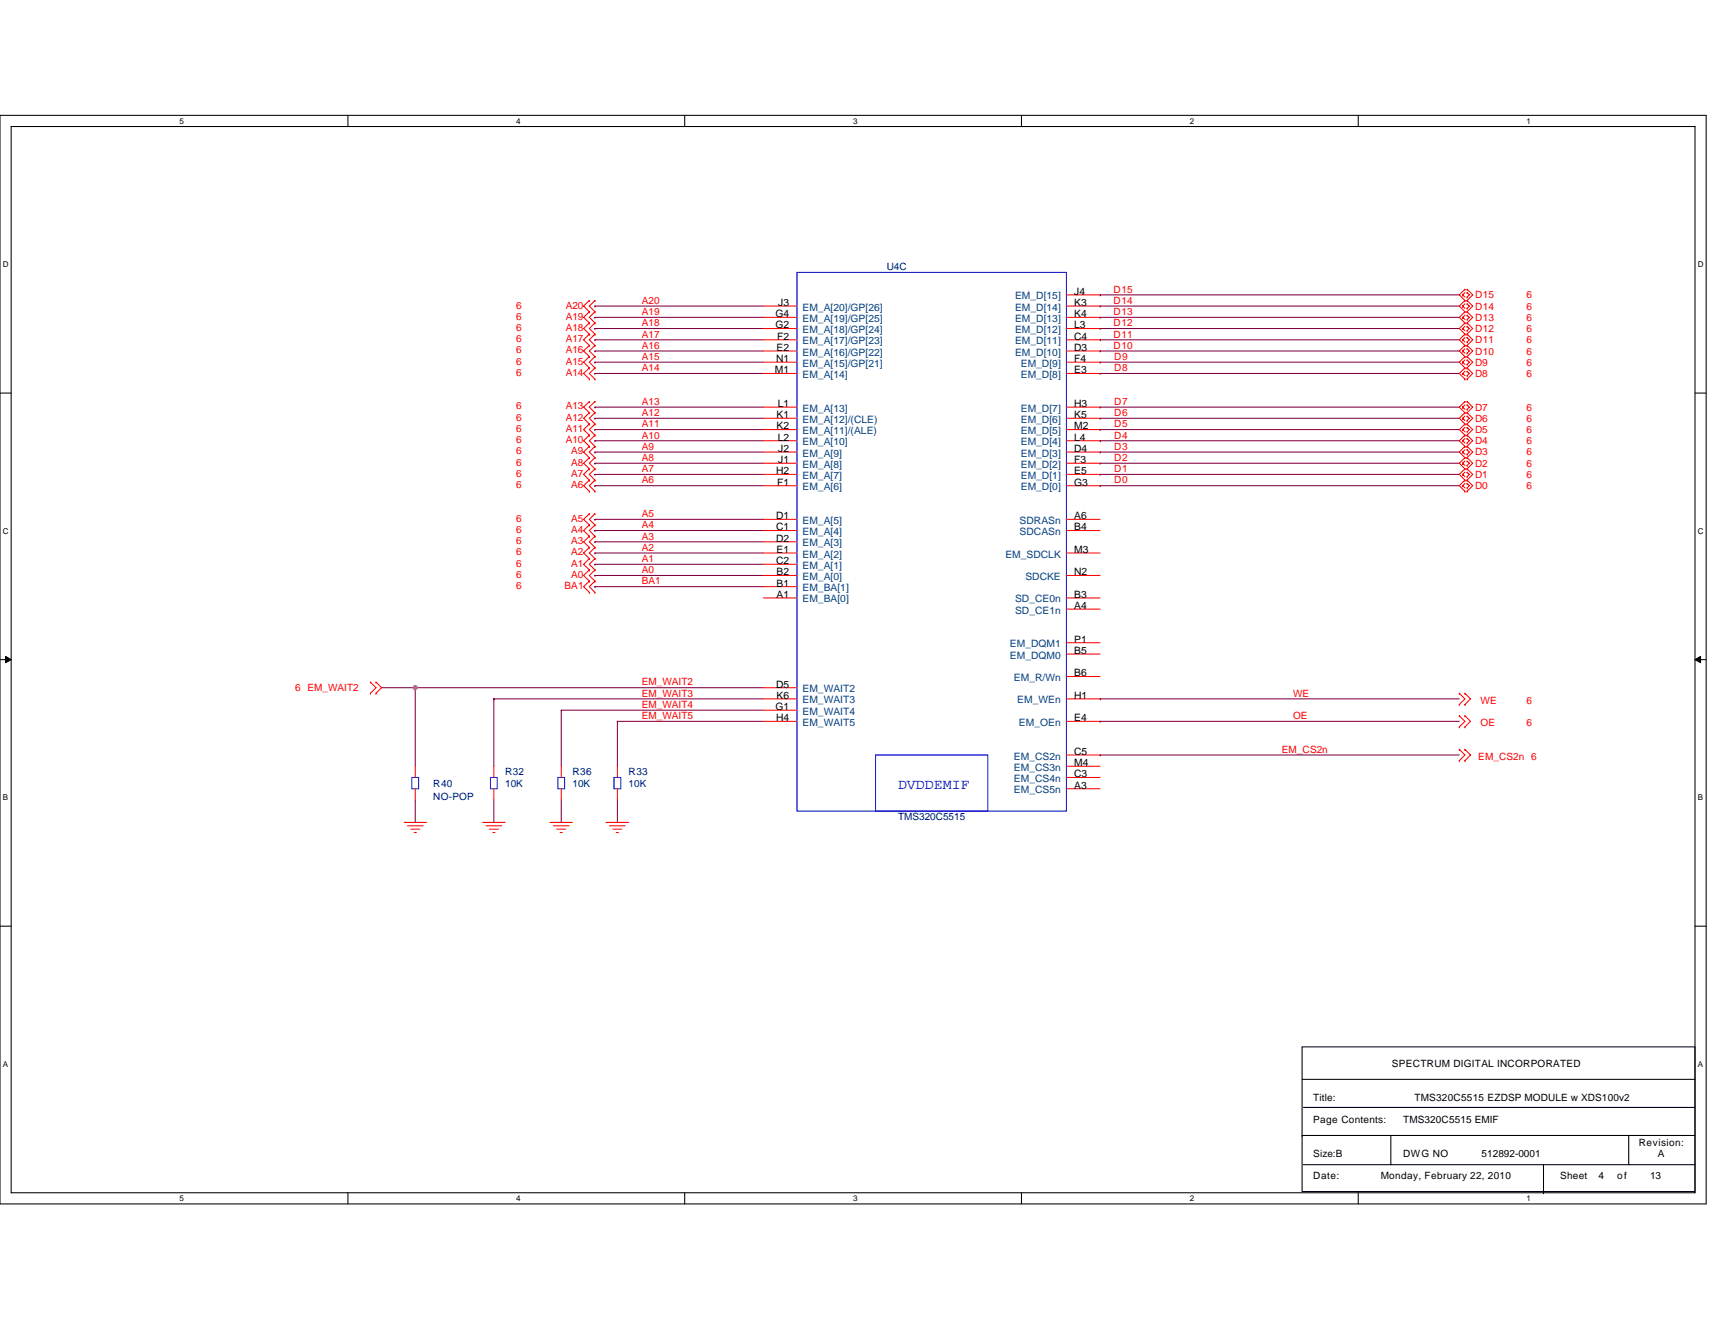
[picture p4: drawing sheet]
<svg xmlns="http://www.w3.org/2000/svg" width="279mm" height="216mm" viewBox="0 0 279 216" stroke-linecap="round" stroke-linejoin="round" font-family="sans-serif">
<path d="M0 18.8h278v177.4h-278zM1.8 20.6h274.3v173.8h-274.3z" fill="none" stroke="#000" stroke-width=".17"/>
<g fill="#fff">
<path d="M29.3 19h.7v1.4h-.7z"/>
<path d="M29.3 194.5h.7v1.5h-.7z"/>
</g>
<path d="M56.7 18.8v1.8M56.7 194.4v1.8" fill="none" stroke="#000" stroke-width=".17"/>
<g fill="#fff">
<path d="M84.1 19h.7v1.4h-.7z"/>
<path d="M84.1 194.5h.7v1.5h-.7z"/>
</g>
<path d="M111.5 18.8v1.8M111.5 194.4v1.8" fill="none" stroke="#000" stroke-width=".17"/>
<g fill="#fff">
<path d="M139 19h.7v1.4h-.7z"/>
<path d="M139 194.5h.7v1.5h-.7z"/>
</g>
<path d="M166.4 18.8v1.8M166.4 194.4v1.8" fill="none" stroke="#000" stroke-width=".17"/>
<g fill="#fff">
<path d="M193.8 19h.8v1.4h-.8z"/>
<path d="M193.8 194.5h.8v1.5h-.8z"/>
</g>
<path d="M221.3 18.8v1.8M221.3 194.4v1.8" fill="none" stroke="#000" stroke-width=".17"/>
<g fill="#fff">
<path d="M248.7 19h.7v1.4h-.7z"/>
<path d="M248.7 194.5h.7v1.5h-.7z"/>
<path d="M.5 42.3h.9v1.5h-.9z"/>
<path d="M276.6 42.3h1v1.5h-1z"/>
<path d="M.5 85.8h.9v1.4h-.9z"/>
<path d="M276.6 85.8h1v1.4h-1z"/>
</g>
<path d="M0 64.1h1.8M276.1 64.1h1.9" fill="none" stroke="#000" stroke-width=".17"/>
<g fill="#fff">
<path d="M.5 129.2h.8v1.5h-.8z"/>
<path d="M276.6 129.2h.9v1.5h-.9z"/>
</g>
<path d="M0 107.5h1.8M276.1 107.5h1.9" fill="none" stroke="#000" stroke-width=".17"/>
<path d="M.9 107l.9 .5-.9 .5zM276.1 107.5l1-.5v1z" fill="#000" stroke="#000" stroke-width=".16"/>
<g fill="#fff">
<path d="M.5 172.6h.8v1.5h-.8z"/>
<path d="M276.6 172.6h.9v1.5h-.9z"/>
</g>
<path d="M0 150.9h1.8M276.1 150.9h1.9M212.1 170.6h64v23.6h-64zM212.1 175.9h64M212.1 185h.1M212.1 185h64M212.3 189.8h63.8M212.3 180.4h63.8M226.6 185v4.8M251.5 194.4h.1M251.5 189.8v4.6M265.3 185v4.8" fill="none" stroke="#000" stroke-width=".17"/>
<g fill="none" stroke="#800040" stroke-width=".17">
<path d="M96.9 59h.1M96.9 55.4h.1M96.9 53.5h.1M96.9 57.2h.1M96.9 51.7h.1M96.9 49.9h.1M96.9 51.7h27.5M96.9 49.9h27.5M96.9 57.2h27.5M96.9 53.5h27.5M96.9 55.4h27.5M96.9 59h27.5"/>
<path d="M179.2 48h.1M179.2 51.7h.1M179.2 49.9h.1M179.2 57.2h.1M179.2 53.5h.1M179.2 55.4h.1M179.2 59h.1M179.2 48h58.5M179.2 51.7h58.5M179.2 49.9h58.5M179.2 57.2h58.5M179.2 53.5h58.5"/>
<path d="M179.2 55.4h58.5M179.2 59h58.5M96.9 60.9h.1M96.9 71.8h.1M96.9 66.3h.1M96.9 73.7h.1M96.9 77.3h.1M96.9 70h.1M96.9 75.5h.1M96.9 68.2h.1M96.9 79.1h.1M96.9 60.9h27.5"/>
<path d="M96.9 66.3h27.5M96.9 79.1h27.5M96.9 75.5h27.5M96.9 71.8h27.5M96.9 68.2h27.5M96.9 77.3h27.5M96.9 73.7h27.5M96.9 70h27.5M179.2 60.9h.1M179.2 66.3h.1M179.2 79.1h.1M179.2 75.5h.1"/>
<path d="M179.2 71.8h.1M179.2 68.2h.1M179.2 77.3h.1M179.2 73.7h.1M179.2 70h.1M179.2 60.9h58.5M179.2 66.3h58.5M179.2 79.1h58.5M179.2 75.5h58.5M179.2 71.8h58.5M179.2 68.2h58.5M179.2 77.3h58.5"/>
<path d="M179.2 73.7h58.5M179.2 70h58.5M96.9 90.1h.1M96.9 84.6h.1M96.9 93.8h.1M96.9 86.4h.1M96.9 88.3h.1M96.9 91.9h.1M96.9 95.6h.1M96.9 90.1h27.5M96.9 84.6h27.5M96.9 93.8h27.5"/>
<path d="M96.9 86.4h27.5M96.9 88.3h27.5M96.9 91.9h27.5M96.9 95.6h27.5M62.2 112.1h5.4M67.6 112.1v12.8M67.6 112.1h.1M67.6 112.1h56.8M80.5 113.9v11M80.5 113.9h.1M80.5 113.9h43.9M91.4 115.7h.1"/>
<path d="M91.4 115.7v9.2M91.4 115.7h33M100.6 117.5h.1M100.6 117.5v7.4M100.6 117.5h23.8M179.2 113.9h.1M179.2 117.5h.1M179.2 117.5h58.5M179.2 113.9h58.5M67.6 130.3v3.7M80.5 130.3v3.7M91.4 130.3v3.7"/>
<path d="M100.6 130.3v3.7M179.2 123h.1M179.2 123h58.5"/>
</g>
<g fill="none" stroke="#f00" stroke-width=".17">
<path d="M96 59.9h.1M96 58.1h.1M96 56.3h.1M96 54.4h.1M96 52.6h.1M96 50.8h.1M96 49h.1M96 59.9l-.9 1 .9 .9M96 58.1l-.9 .9 .9 .9M96 56.3l-.9 .9 .9 .9M96 54.4l-.9 1 .9 .9M96 52.6l-.9 .9 .9 .9"/>
<path d="M96 50.8l-.9 .9 .9 .9M96 49l-.9 .9 .9 .9M96.9 59.9h.1M96.9 58.1h.1M96.9 56.3h.1M96.9 54.4h.1M96.9 52.6h.1M96.9 50.8h.1M96.9 49h.1M96.9 59.9l-.9 1 .9 .9M96.9 58.1l-.9 .9 .9 .9M96.9 56.3l-.9 .9 .9 .9"/>
<path d="M96.9 54.4l-.9 1 .9 .9M96.9 52.6l-.9 .9 .9 .9M96.9 50.8l-.9 .9 .9 .9M96.9 49l-.9 .9 .9 .9M124.4 59h5.4M124.4 57.2h5.4M124.4 55.4h5.4M124.4 53.5h5.4M124.4 51.7h5.4M124.4 49.9h5.4M173.7 59h5.5M173.7 57.2h5.5"/>
<path d="M173.7 55.4h5.5M173.7 53.5h5.5M173.7 51.7h5.5M173.7 49.9h5.5M173.7 48h5.5M238.3 59h.1M238.3 57.2h.1M238.3 55.4h.1M238.3 53.5h.1M238.3 51.7h.1M238.3 49.9h.1M238.3 48h.1"/>
<path d="M238.3 59l.4 .4M238.3 57.2l.4 .4M238.3 55.4l.4 .3M238.3 53.5l.4 .4M238.3 51.7l.4 .4M238.3 49.9l.4 .3M238.3 48l.4 .4M238.7 59.9h.1M238.7 58.1h.1M238.7 56.3h.1M238.7 54.4h.1M238.7 52.6h.1"/>
<path d="M238.7 50.8h.1M238.7 49h.1M238.7 47.1h.1M238.7 59.9l-1 1 1 .9M238.7 58.1l-1 .9 1 .9M238.7 58.7l-.4 .3M238.7 56.3l-1 .9 1 .9M238.7 56.8l-.4 .4M238.7 54.4l-1 1 1 .9M238.7 55l-.4 .4M238.7 52.6l-1 .9 1 .9M238.7 53.2l-.4 .3"/>
<path d="M238.7 50.8l-1 .9 1 .9M238.7 51.4l-.4 .3M238.7 49l-1 .9 1 .9M238.7 49.5l-.4 .4M238.7 47.1l-1 .9 1 1M238.7 47.7l-.4 .3M239 59.9h.1M239 58.1h.1M239 58.7h.1M239 59.4h.1M239 56.3h.1M239 56.8h.1"/>
<path d="M239 57.6h.1M239 54.4h.1M239 55h.1M239 55.7h.1M239 52.6h.1M239 53.2h.1M239 53.9h.1M239 50.8h.1M239 51.4h.1M239 52.1h.1M239 49h.1M239 49.5h.1"/>
<path d="M239 50.2h.1M239 47.1h.1M239 47.7h.1M239 48.4h.1M239 59.9l.9 1-.9 .9M239 58.1l.9 .9-.9 .9M239 58.7l.4 .3-.4 .4M239 56.3l.9 .9-.9 .9M239 56.8l.4 .4-.4 .4M239 54.4l.9 1-.9 .9M239 55l.4 .4-.4 .3M239 52.6l.9 .9-.9 .9"/>
<path d="M239 53.2l.4 .3-.4 .4M239 50.8l.9 .9-.9 .9M239 51.4l.4 .3-.4 .4M239 49l.9 .9-.9 .9M239 49.5l.4 .4-.4 .3M239 47.1l.9 .9-.9 1M239 47.7l.4 .3-.4 .4M96 61.8h.1M96 70.9h.1M96 72.7h.1M96 65.4h.1M96 67.2h.1"/>
<path d="M96 76.4h.1M96 78.2h.1M96 74.6h.1M96 69.1h.1M96 70.9l-.9 .9 .9 .9M96 65.4l-.9 .9 .9 .9M96 76.4l-.9 .9 .9 .9M96 74.6l-.9 .9 .9 .9M96 72.7l-.9 1 .9 .9M96 69.1l-.9 .9 .9 .9M96 67.2l-.9 1 .9 .9M96 78.2l-.9 .9 .9 1"/>
<path d="M96.9 61.8h.1M96.9 70.9h.1M96.9 72.7h.1M96.9 65.4h.1M96.9 67.2h.1M96.9 76.4h.1M96.9 78.2h.1M96.9 74.6h.1M96.9 69.1h.1M96.9 70.9l-.9 .9 .9 .9M96.9 65.4l-.9 .9 .9 .9M96.9 76.4l-.9 .9 .9 .9"/>
<path d="M96.9 74.6l-.9 .9 .9 .9M96.9 72.7l-.9 1 .9 .9M96.9 69.1l-.9 .9 .9 .9M96.9 67.2l-.9 1 .9 .9M96.9 78.2l-.9 .9 .9 1M124.4 79.1h5.4M124.4 77.3h5.4M124.4 75.5h5.4M124.4 73.7h5.4M124.4 71.8h5.4M124.4 70h5.4M124.4 68.2h5.4"/>
<path d="M124.4 66.3h5.4M124.4 60.9h5.4M173.7 79.1h5.5M173.7 77.3h5.5M173.7 75.5h5.5M173.7 73.7h5.5M173.7 71.8h5.5M173.7 70h5.5M173.7 68.2h5.5M173.7 66.3h5.5M173.7 60.9h5.5M238.3 60.9h.1"/>
<path d="M238.3 79.1h.1M238.3 77.3h.1M238.3 75.5h.1M238.3 73.7h.1M238.3 71.8h.1M238.3 70h.1M238.3 68.2h.1M238.3 66.3h.1M238.3 60.9l.4 .3M238.3 79.1l.4 .4M238.3 77.3l.4 .4M238.3 75.5l.4 .3"/>
<path d="M238.3 73.7l.4 .3M238.3 71.8l.4 .4M238.3 70l.4 .4M238.3 68.2l.4 .3M238.3 66.3l.4 .4M238.7 61.8h.1M238.7 78.2h.1M238.7 76.4h.1M238.7 74.6h.1M238.7 72.7h.1M238.7 70.9h.1M238.7 69.1h.1"/>
<path d="M238.7 67.2h.1M238.7 65.4h.1M238.7 60.5l-.4 .4M238.7 78.2l-1 .9 1 1M238.7 78.8l-.4 .3M238.7 76.4l-1 .9 1 .9M238.7 76.9l-.4 .4M238.7 74.6l-1 .9 1 .9M238.7 75.1l-.4 .4M238.7 72.7l-1 1 1 .9M238.7 73.3l-.4 .4M238.7 70.9l-1 .9 1 .9"/>
<path d="M238.7 71.5l-.4 .3M238.7 69.1l-1 .9 1 .9M238.7 69.6l-.4 .4M238.7 67.2l-1 1 1 .9M238.7 67.8l-.4 .4M238.7 65.4l-1 .9 1 .9M238.7 66l-.4 .3M239 61.8h.1M239 60.5h.1M239 61.2h.1M239 78.2h.1M239 78.8h.1"/>
<path d="M239 79.5h.1M239 76.4h.1M239 76.9h.1M239 77.7h.1M239 74.6h.1M239 75.1h.1M239 75.8h.1M239 72.7h.1M239 73.3h.1M239 74h.1M239 70.9h.1M239 71.5h.1"/>
<path d="M239 72.2h.1M239 69.1h.1M239 69.6h.1M239 70.4h.1M239 67.2h.1M239 67.8h.1M239 68.5h.1M239 65.4h.1M239 66h.1M239 66.7h.1M239 60.5l.4 .4-.4 .3M239 78.2l.9 .9-.9 1"/>
<path d="M239 78.8l.4 .3-.4 .4M239 76.4l.9 .9-.9 .9M239 76.9l.4 .4-.4 .4M239 74.6l.9 .9-.9 .9M239 75.1l.4 .4-.4 .3M239 72.7l.9 1-.9 .9M239 73.3l.4 .4-.4 .3M239 70.9l.9 .9-.9 .9M239 71.5l.4 .3-.4 .4M239 69.1l.9 .9-.9 .9M239 69.6l.4 .4-.4 .4M239 67.2l.9 1-.9 .9"/>
<path d="M239 67.8l.4 .4-.4 .3M239 65.4l.9 .9-.9 .9M239 66l.4 .3-.4 .4M96 89.2h.1M96 91h.1M96 92.9h.1M96 94.7h.1M96 87.4h.1M96 85.5h.1M96 83.7h.1M96 96.5h.1M96 80.1h.1"/>
<path d="M96 89.2l-.9 .9 .9 .9M96 92.9l-.9 .9 .9 .9M96 91l-.9 .9 .9 1M96 87.4l-.9 .9 .9 .9M96 85.5l-.9 .9 .9 1M96 83.7l-.9 .9 .9 .9M96 94.7l-.9 .9 .9 .9M96.9 89.2h.1M96.9 91h.1M96.9 92.9h.1M96.9 94.7h.1M96.9 87.4h.1"/>
<path d="M96.9 85.5h.1M96.9 83.7h.1M96.9 96.5h.1M96.9 80.1h.1M96.9 89.2l-.9 .9 .9 .9M96.9 92.9l-.9 .9 .9 .9M96.9 91l-.9 .9 .9 1M96.9 87.4l-.9 .9 .9 .9M96.9 85.5l-.9 .9 .9 1M96.9 83.7l-.9 .9 .9 .9M96.9 94.7l-.9 .9 .9 .9M124.4 93.8h5.4"/>
<path d="M124.4 91.9h5.4M124.4 90.1h5.4M124.4 88.3h5.4M124.4 86.4h5.4M124.4 84.6h5.4M124.4 97.4h5.4M124.4 95.6h5.4M173.7 93.8h5.5M173.7 90.1h5.5M173.7 86.4h5.5M173.7 84.6h5.5M173.7 97.4h5.5"/>
<path d="M173.7 99.3h5.5M238.7 80.1h.1M239 80.1h.1M60.3 113h.1M60.3 111.1h.1M60.3 111.1l1 1-1 .9M61.3 111.1h.1M61.3 113h.1M61.3 111.1l.9 1-.9 .9M124.4 113.9h5.4M124.4 117.5h5.4M124.4 115.7h5.4"/>
<path d="M124.4 112.1h5.4M173.7 104.7h5.5M173.7 106.6h5.5M173.7 113.9h5.5M173.7 117.5h5.5M173.7 110.2h5.5M237.7 116.6h.1M237.7 118.4h.1M237.7 113h.1M237.7 114.8h.1M237.7 116.6l1 .9-1 .9M237.7 113l1 .9-1 .9"/>
<path d="M238.7 116.6h.1M238.7 118.4h.1M238.7 113h.1M238.7 114.8h.1M238.7 116.6l.9 .9-.9 .9M238.7 113l.9 .9-.9 .9M65.8 134h3.7M66.4 134.6h2.5M66.9 135.1h1.5M67.5 135.7h.3M67.6 124.9v1.8M67.6 128.5v1.8"/>
<path d="M78.6 134h3.7M79.2 134.6h2.5M79.7 135.1h1.5M80.3 135.7h.3M80.5 124.9v1.8M80.5 128.5v1.8M89.6 134h3.7M90.1 134.6h2.6M90.7 135.1h1.5M91.2 135.7h.4M91.4 124.9v1.8M91.4 128.5v1.8"/>
<path d="M98.7 134h3.7M99.3 134.6h2.6M99.8 135.1h1.5M100.4 135.7h.4M100.6 124.9v1.8M100.6 128.5v1.8M173.7 123h5.5M173.7 124.9h5.5M173.7 128.5h5.5M173.7 126.7h5.5M237.7 122.1h.1M237.7 124h.1"/>
<path d="M237.7 122.1l1 .9-1 1M238.7 122.1h.1M238.7 124h.1M238.7 122.1l.9 .9-.9 1"/>
</g>
<path d="M129.8 44.4h43.9v87.8h-43.9zM67.1 126.7h1.1v1.8h-1.1zM79.9 126.7h1.1v1.8h-1.1zM90.9 126.7h1.1v1.8h-1.1zM100 126.7h1.1v1.8h-1.1zM142.6 123h18.3v9.2h-18.3z" fill="none" stroke="#00f" stroke-width=".17"/>
<circle cx="67.7" cy="112" r=".36" fill="#f0f" stroke="#f0f" stroke-width=".17"/>
<text font-size="2.4" fill="#00f" x="146.3" y="128.5">DVDDEMIF</text>
<g font-size="1.7">
<text x="126.3" y="53.5">G2</text>
<text x="126.3" y="51.7">G4</text>
<text x="126.8" y="49.8">J3</text>
<text x="175" y="53.5">L3</text>
<text x="175" y="51.7">K4</text>
<text x="175" y="49.8">K3</text>
<text x="175" y="48">J4</text>
<text x="126.4" y="59">N1</text>
<text x="126.5" y="57.2">E2</text>
<text x="126.6" y="55.4">F2</text>
<text x="175" y="57.2">D3</text>
<text x="175" y="55.4">C4</text>
<text x="175" y="59">F4</text>
<text x="126.2" y="60.8">M1</text>
<text x="175" y="60.8">E3</text>
<text x="126.5" y="70">K2</text>
<text x="126.5" y="68.1">K1</text>
<text x="126.7" y="71.8">L2</text>
<text x="126.7" y="66.3">L1</text>
<text x="175" y="71.8">L4</text>
<text x="175" y="70">M2</text>
<text x="175" y="68.1">K5</text>
<text x="175" y="66.3">H3</text>
<text x="126.4" y="77.3">H2</text>
<text x="126.8" y="75.5">J1</text>
<text x="126.8" y="73.6">J2</text>
<text x="175" y="77.3">E5</text>
<text x="175" y="75.5">F3</text>
<text x="175" y="73.6">D4</text>
<text x="126.6" y="79.1">F1</text>
<text x="175" y="79.1">G3</text>
<text x="126.4" y="88.3">D2</text>
<text x="126.4" y="86.4">C1</text>
<text x="126.4" y="84.6">D1</text>
<text x="175" y="86.4">B4</text>
<text x="175" y="84.6">A6</text>
<text x="126.4" y="91.9">C2</text>
<text x="126.5" y="93.7">B2</text>
<text x="126.5" y="90.1">E1</text>
<text x="126.5" y="95.6">B1</text>
<text x="175" y="93.7">N2</text>
<text x="175" y="90.1">M3</text>
<text x="126.5" y="97.4">A1</text>
<text x="175" y="97.4">B3</text>
<text x="175" y="99.2">A4</text>
<text x="175" y="104.7">P1</text>
<text x="175" y="106.6">B5</text>
<text x="126.4" y="112">D5</text>
<text x="126.5" y="113.9">K6</text>
<text x="175" y="110.2">B6</text>
<text x="175" y="113.9">H1</text>
<text x="126.3" y="115.7">G1</text>
<text x="126.4" y="117.5">H4</text>
<text x="175" y="117.5">E4</text>
<text x="175" y="123">C5</text>
<text x="175" y="124.8">M4</text>
<text x="175" y="128.5">A3</text>
<text x="175" y="126.7">C3</text>
</g>
<g font-size="1.7" fill="#004080">
<text x="130.7" y="52.5">EM_A[19]/GP[25]</text>
<text x="130.7" y="50.6">EM_A[20]/GP[26]</text>
<text x="165.4" y="52.5">EM_D[13]</text>
<text x="165.4" y="50.6">EM_D[14]</text>
<text x="165.4" y="48.8">EM_D[15]</text>
<text x="130.7" y="59.8">EM_A[15]/GP[21]</text>
<text x="130.7" y="57.9">EM_A[16]/GP[22]</text>
<text x="130.7" y="56.1">EM_A[17]/GP[23]</text>
<text x="130.7" y="54.3">EM_A[18]/GP[24]</text>
<text x="165.4" y="57.9">EM_D[10]</text>
<text x="165.4" y="56.1">EM_D[11]</text>
<text x="165.4" y="54.3">EM_D[12]</text>
<text x="166.3" y="59.8">EM_D[9]</text>
<text x="130.7" y="61.6">EM_A[14]</text>
<text x="166.3" y="61.6">EM_D[8]</text>
<text x="130.7" y="70.7">EM_A[11]/(ALE)</text>
<text x="130.7" y="68.9">EM_A[12]/(CLE)</text>
<text x="130.7" y="67.1">EM_A[13]</text>
<text x="166.3" y="70.7">EM_D[5]</text>
<text x="166.3" y="68.9">EM_D[6]</text>
<text x="166.3" y="67.1">EM_D[7]</text>
<text x="130.7" y="76.2">EM_A[8]</text>
<text x="130.7" y="74.4">EM_A[9]</text>
<text x="130.7" y="72.6">EM_A[10]</text>
<text x="166.3" y="76.2">EM_D[2]</text>
<text x="166.3" y="74.4">EM_D[3]</text>
<text x="166.3" y="72.6">EM_D[4]</text>
<text x="130.7" y="79.9">EM_A[6]</text>
<text x="130.7" y="78">EM_A[7]</text>
<text x="166.3" y="79.9">EM_D[0]</text>
<text x="166.3" y="78">EM_D[1]</text>
<text x="130.7" y="89">EM_A[3]</text>
<text x="130.7" y="87.2">EM_A[4]</text>
<text x="130.7" y="85.4">EM_A[5]</text>
<text x="166.1" y="87.2">SDCASn</text>
<text x="166.1" y="85.4">SDRASn</text>
<text x="130.7" y="94.5">EM_A[0]</text>
<text x="130.7" y="92.7">EM_A[1]</text>
<text x="130.7" y="90.8">EM_A[2]</text>
<text x="163.8" y="90.8">EM_SDCLK</text>
<text x="167" y="94.5">SDCKE</text>
<text x="130.7" y="98.2">EM_BA[0]</text>
<text x="130.7" y="96.3">EM_BA[1]</text>
<text x="165.4" y="98.2">SD_CE0n</text>
<text x="165.4" y="100">SD_CE1n</text>
<text x="164.5" y="105.5">EM_DQM1</text>
<text x="164.5" y="107.3">EM_DQM0</text>
<text x="130.7" y="112.8">EM_WAIT2</text>
<text x="165.2" y="111">EM_R/Wn</text>
<text x="130.7" y="116.5">EM_WAIT4</text>
<text x="130.7" y="118.3">EM_WAIT5</text>
<text x="130.7" y="114.6">EM_WAIT3</text>
<text x="165.7" y="114.6">EM_WEn</text>
<text x="166" y="118.3">EM_OEn</text>
<text x="165.2" y="123.8">EM_CS2n</text>
<text x="165.2" y="125.6">EM_CS3n</text>
<text x="165.2" y="129.3">EM_CS5n</text>
<text x="165.2" y="127.4">EM_CS4n</text>
</g>
<g font-size="1.6" fill="#000080">
<text x="144.5" y="44">U4C</text>
<text x="70.6" y="128.2">R40</text>
<text x="70.6" y="130.4">NO-POP</text>
<text x="82.3" y="128.2">10K</text>
<text x="82.3" y="126.3">R32</text>
<text x="93.3" y="126.3">R36</text>
<text x="93.3" y="128.2">10K</text>
<text x="102.4" y="126.3">R33</text>
<text x="102.4" y="128.2">10K</text>
<text x="146.3" y="133.6">TMS320C5515</text>
</g>
<g font-size="1.6" fill="#f00">
<text x="181.4" y="47.7">D15</text>
<text x="84.1" y="53.9">6</text>
<text x="84.1" y="52.1">6</text>
<text x="84.1" y="50.3">6</text>
<text x="92.2" y="53.9">A18</text>
<text x="92.2" y="52.1">A19</text>
<text x="92.2" y="50.3">A20</text>
<text x="104.6" y="53.2">A18</text>
<text x="104.6" y="51.4">A19</text>
<text x="104.6" y="49.5">A20</text>
<text x="181.4" y="51.4">D13</text>
<text x="181.4" y="49.5">D14</text>
<text x="181.4" y="53.2">D12</text>
<text x="240.3" y="52.3">D13</text>
<text x="240.3" y="50.4">D14</text>
<text x="240.3" y="48.6">D15</text>
<text x="248.7" y="52.3">6</text>
<text x="248.7" y="50.4">6</text>
<text x="248.7" y="48.6">6</text>
<text x="84.1" y="59.4">6</text>
<text x="84.1" y="57.6">6</text>
<text x="84.1" y="55.8">6</text>
<text x="92.2" y="59.4">A15</text>
<text x="92.2" y="57.6">A16</text>
<text x="92.2" y="55.8">A17</text>
<text x="104.6" y="58.7">A15</text>
<text x="104.6" y="55">A17</text>
<text x="104.6" y="56.8">A16</text>
<text x="181.4" y="56.8">D10</text>
<text x="181.4" y="55">D11</text>
<text x="181.5" y="58.7">D9</text>
<text x="240.3" y="59.6">D9</text>
<text x="240.3" y="57.8">D10</text>
<text x="240.3" y="55.9">D11</text>
<text x="240.3" y="54.1">D12</text>
<text x="248.7" y="57.8">6</text>
<text x="248.7" y="55.9">6</text>
<text x="248.7" y="54.1">6</text>
<text x="248.7" y="59.6">6</text>
<text x="84.1" y="61.2">6</text>
<text x="92.2" y="61.2">A14</text>
<text x="104.6" y="60.5">A14</text>
<text x="104.6" y="66">A13</text>
<text x="181.5" y="60.5">D8</text>
<text x="181.5" y="66">D7</text>
<text x="240.3" y="61.4">D8</text>
<text x="248.7" y="61.4">6</text>
<text x="84.1" y="66.7">6</text>
<text x="84.1" y="70.4">6</text>
<text x="84.1" y="68.6">6</text>
<text x="92.2" y="66.7">A13</text>
<text x="92.2" y="70.4">A11</text>
<text x="92.2" y="68.6">A12</text>
<text x="104.6" y="71.5">A10</text>
<text x="104.6" y="69.6">A11</text>
<text x="104.6" y="67.8">A12</text>
<text x="181.5" y="71.5">D4</text>
<text x="181.5" y="67.8">D6</text>
<text x="181.5" y="69.6">D5</text>
<text x="240.3" y="70.6">D5</text>
<text x="240.3" y="68.7">D6</text>
<text x="240.3" y="66.9">D7</text>
<text x="248.7" y="70.6">6</text>
<text x="248.7" y="68.7">6</text>
<text x="248.7" y="66.9">6</text>
<text x="84.1" y="77.7">6</text>
<text x="84.1" y="75.9">6</text>
<text x="84.1" y="74">6</text>
<text x="84.1" y="72.2">6</text>
<text x="92.2" y="72.2">A10</text>
<text x="93.1" y="77.7">A7</text>
<text x="93.1" y="75.9">A8</text>
<text x="93.1" y="74">A9</text>
<text x="104.6" y="73.3">A9</text>
<text x="104.6" y="76.9">A7</text>
<text x="104.6" y="75.1">A8</text>
<text x="181.5" y="75.1">D2</text>
<text x="181.5" y="76.9">D1</text>
<text x="181.5" y="73.3">D3</text>
<text x="240.3" y="77.9">D1</text>
<text x="240.3" y="76.1">D2</text>
<text x="240.3" y="74.2">D3</text>
<text x="240.3" y="72.4">D4</text>
<text x="248.7" y="77.9">6</text>
<text x="248.7" y="76.1">6</text>
<text x="248.7" y="74.2">6</text>
<text x="248.7" y="72.4">6</text>
<text x="84.1" y="79.5">6</text>
<text x="93.1" y="79.5">A6</text>
<text x="104.6" y="78.8">A6</text>
<text x="181.5" y="78.8">D0</text>
<text x="240.3" y="79.7">D0</text>
<text x="248.7" y="79.7">6</text>
<text x="84.1" y="88.7">6</text>
<text x="84.1" y="86.8">6</text>
<text x="84.1" y="85">6</text>
<text x="93.1" y="88.7">A3</text>
<text x="93.1" y="86.8">A4</text>
<text x="93.1" y="85">A5</text>
<text x="104.6" y="89.7">A2</text>
<text x="104.6" y="84.3">A5</text>
<text x="104.6" y="86.1">A4</text>
<text x="104.6" y="87.9">A3</text>
<text x="84.1" y="90.5">6</text>
<text x="84.1" y="94.1">6</text>
<text x="84.1" y="92.3">6</text>
<text x="84.1" y="96">6</text>
<text x="92" y="96">BA1</text>
<text x="93.1" y="90.5">A2</text>
<text x="93.1" y="94.1">A0</text>
<text x="93.1" y="92.3">A1</text>
<text x="104.6" y="93.4">A0</text>
<text x="104.6" y="91.6">A1</text>
<text x="104.6" y="95.2">BA1</text>
<text x="48.1" y="112.6">6 EM_WAIT2</text>
<text x="104.6" y="113.5">EM_WAIT3</text>
<text x="104.6" y="111.7">EM_WAIT2</text>
<text x="210.7" y="113.5">WE</text>
<text x="104.6" y="115.4">EM_WAIT4</text>
<text x="104.6" y="117.2">EM_WAIT5</text>
<text x="210.7" y="117.2">OE</text>
<text x="241.2" y="118.3">OE</text>
<text x="241.2" y="114.6">WE</text>
<text x="248.7" y="118.3">6</text>
<text x="248.7" y="114.6">6</text>
<text x="208.8" y="122.7">EM_CS2n</text>
<text x="240.8" y="123.8">EM_CS2n 6</text>
</g>
<g font-size="1.6">
<text x="226.8" y="173.9">SPECTRUM DIGITAL INCORPORATED</text>
<text x="214" y="179.4">Title:</text>
<text x="230.4" y="179.4">TMS320C5515 EZDSP MODULE w XDS100v2</text>
<text x="214" y="183">Page Contents:</text>
<text x="228.6" y="183">TMS320C5515 EMIF</text>
<text x="214" y="188.5">Size:B</text>
<text x="228.6" y="188.5">DWG NO</text>
<text x="241.4" y="188.5">512892-0001</text>
<text x="267" y="186.7">Revision:</text>
<text x="270.1" y="188.5">A</text>
<text x="214" y="192.2">Date:</text>
<text x="224.9" y="192.2">Monday, February 22, 2010</text>
<text x="254.2" y="192.2">Sheet</text>
<text x="260.4" y="192.2">4</text>
<text x="263.5" y="192.2">of</text>
<text x="268.8" y="192.2">13</text>
</g>
<g font-size="1.3">
<text x="29.3" y="20.2">5</text>
<text x="84.1" y="20.2">4</text>
<text x="139" y="20.2">3</text>
<text x="193.8" y="20.2">2</text>
<text x="248.7" y="20.2">1</text>
<text x=".5" y="43.5">D</text>
<text x="276.6" y="43.5">D</text>
<text x=".5" y="87">C</text>
<text x="276.6" y="87">C</text>
<text x=".5" y="130.4">B</text>
<text x="276.6" y="130.4">B</text>
<text x=".5" y="173.8">A</text>
<text x="276.6" y="173.8">A</text>
<text x="29.3" y="195.7">5</text>
<text x="84.1" y="195.7">4</text>
<text x="139" y="195.7">3</text>
<text x="193.8" y="195.7">2</text>
<text x="248.7" y="195.7">1</text>
</g>
</svg>
